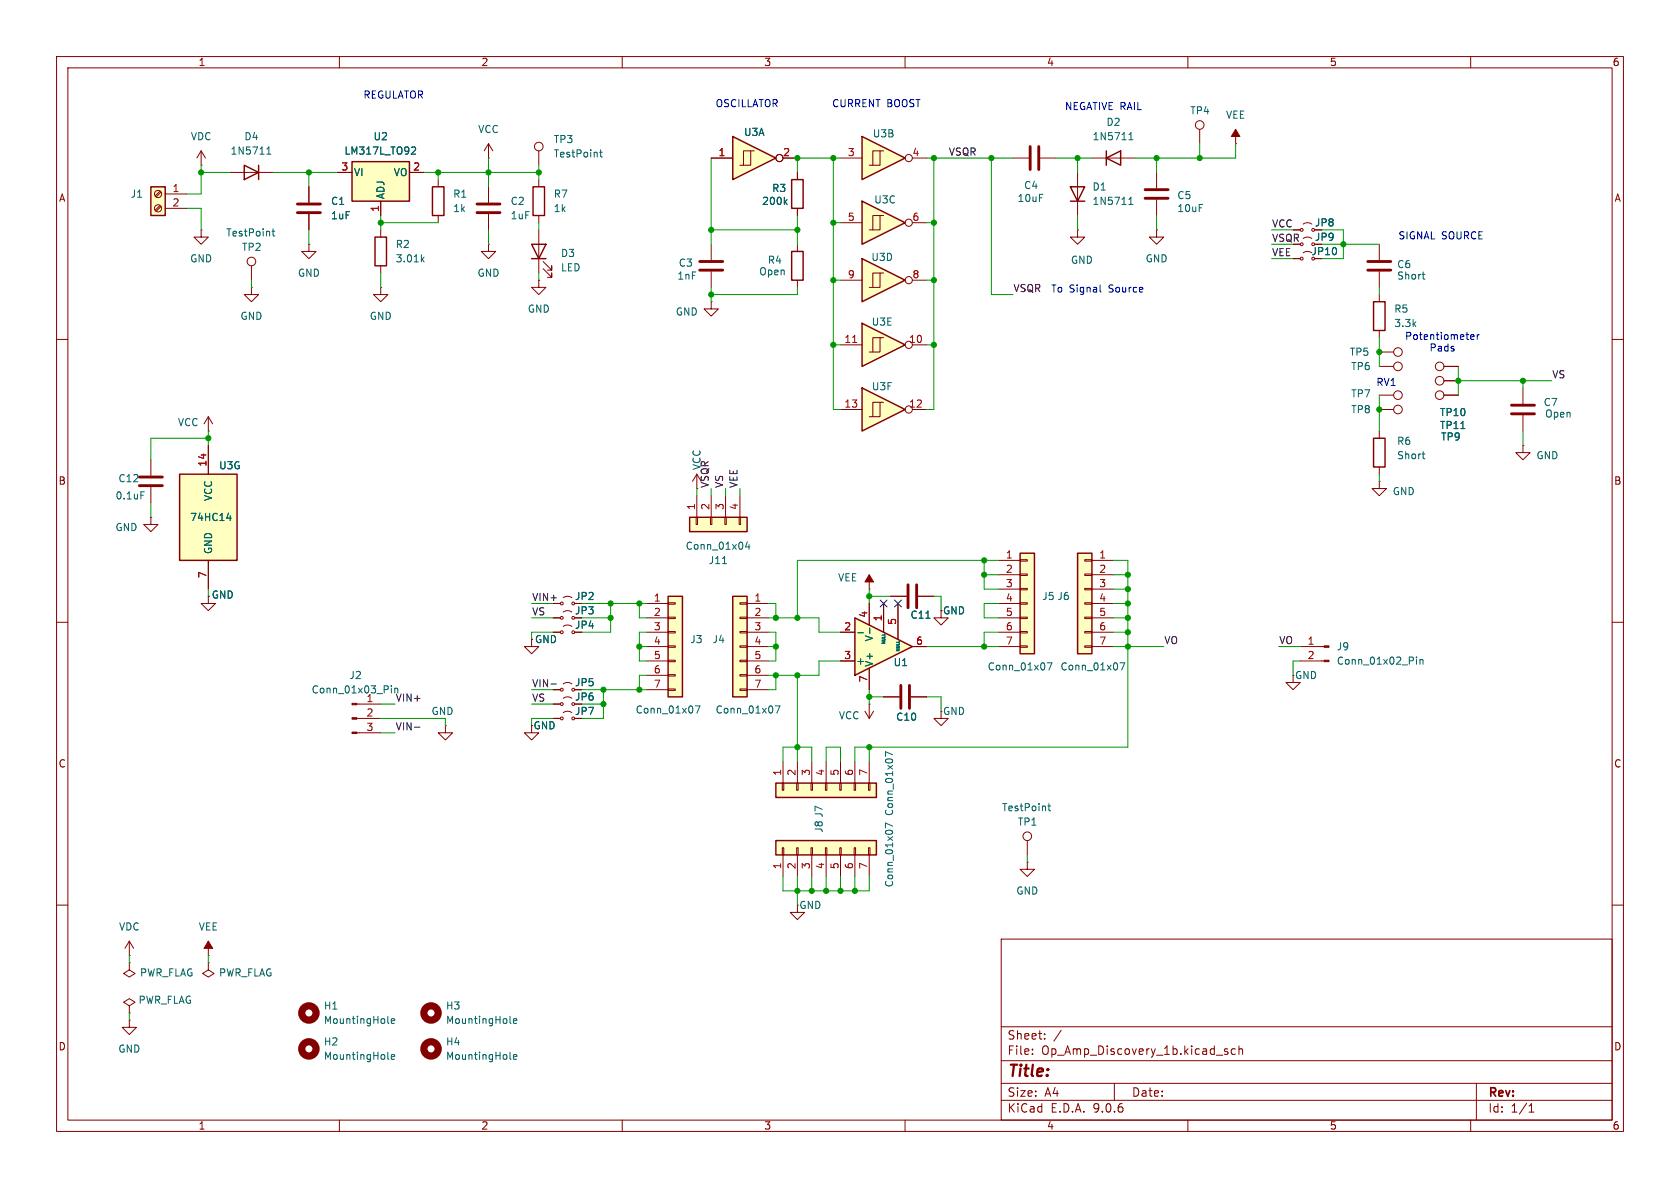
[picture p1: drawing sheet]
<svg xmlns="http://www.w3.org/2000/svg" width="297mm" height="210mm" viewBox="0 0 297 210" stroke-linecap="round" stroke-linejoin="round" font-family="sans-serif">
<g fill="none" stroke="#840000" stroke-width=".18">
<path d="M10 10h277v190h-277zM12 12h273v186h-273zM60 10v2M110 10v2M160 10v2M210 10v2M260 10v2M10 60h2M285 60h2M10 110h2M285 110h2M10 160h2"/>
<path d="M177 166h108v32h-108zM285 160h2M60 198v2M110 198v2M160 198v2M177 194.5h108M177 191.5h108M177 187.5h108M177 181.5h108M182.5 186.3v.1M182.5 185.5v.1M184.7 183.6v.1"/>
<path d="M184.7 182.8v.1M187.6 182.1l-1.3 2M197 191.5v3M210 198v2M216.5 185.8l.5 .2 .1 .1-.1 .2-.4 .1M216.5 185.5h.5M218.4 185.5l-.4-.1-.3 .3v.4l.1 .2h.6M219 185.5l.2-.1 .4 .1 .1 .9M219 184.9v1.5M260 198v2M261 191.5v6.5M270.3 196.6h.9"/>
<path d="M270.3 195.5l.4-.4v1.5"/>
</g>
<path d="M152.4 35.6l7.6 3.8-7.6 3.8z" fill="#ffffc2"/>
<path d="M152.4 35.6l7.6 3.8-7.6 3.8z" fill="none" stroke="#840000" stroke-width=".25"/>
<g fill="none" stroke="#840000" stroke-width=".18">
<path d="M148.6 39.4h3.8M155.6 38.1h-1.3v2.5M156.2 38.1h-.6v2.5h-1.9M161.3 39.4h2.5"/>
<circle cx="160.7" cy="39.4" r=".63"/>
</g>
<path d="M137.2 138.4h17.7v2.6h-17.7z" fill="#ffffc2"/>
<path d="M189.2 33h2.6l-1.3 2.6zM189.2 35.6h2.6M195.6 27.9l2.5-1.2v2.5zM195.6 26.7v2.5M137.2 138.4h17.7v2.6h-17.7z" fill="none" stroke="#840000" stroke-width=".25"/>
<g fill="none" stroke="#840000" stroke-width=".18">
<path d="M190.5 30.5v7.6M193 27.9h7.7M67.3 50.8v1.3h1.3l-1.3 1.2-1.3-1.2h1.3M67.3 50.8h.1M190.5 40.6v1.3h1.3l-1.3 1.3-1.3-1.3h1.3M190.5 40.6h.1M204.5 40.6v1.3h1.2l-1.2 1.3-1.3-1.3h1.3M204.5 40.6h.1M97.8 121.9h1.3M99.6 120.9l.8-.3 .7 .3M138.3 138.4h.3v1.3h-.3zM138.4 134.6v3.8"/>
<path d="M140.8 138.4h.3v1.3h-.3zM141 134.6v3.8M143.4 138.4h.2v1.3h-.2zM143.5 134.6v3.8M145.9 138.4h.3v1.3h-.3zM146 134.6v3.8M148.5 138.4h.2v1.3h-.2zM148.6 134.6v3.8M151 138.4h.3v1.3h-.3zM151.1 134.6v3.8M153.5 138.4h.3v1.3h-.3zM153.7 134.6v3.8"/>
<circle cx="99.3" cy="121.9" r=".25"/>
<circle cx="101.3" cy="121.9" r=".25"/>
</g>
<path d="M199.6 35.2l.3-.3v1.2M199.6 36.1h.7M199.6 24.7h.7M199.6 23.8l.3-.4v1.3M157.8 133.4l-1.3-.5v.8" fill="none" stroke="#006464" stroke-width=".18"/>
<path d="M151.1 109.2l10.2 5.1-10.2 5.1z" fill="#ffffc2"/>
<path d="M151.1 109.2l10.2 5.1-10.2 5.1z" fill="none" stroke="#840000" stroke-width=".25"/>
<g fill="none" stroke="#840000" stroke-width=".18">
<path d="M148.6 116.8h2.5M148.6 111.8h2.5M153.7 106.7v3.8M153.7 118.1v3.8M156.2 106.7v5.1M158.7 106.7v6.3M161.3 114.3h2.5M166.4 108v1.2h1.2l-1.2 1.3-1.3-1.3h1.3M152.9 125.7l.8 1.3M153.7 124.5h.1M153.7 124.5v2.5M154.4 125.7l-.7 1.3"/>
<path d="M156.2 123.2h2.8M161 123.2h2.8M166.4 125.7v1.3h1.2l-1.2 1.3-1.3-1.3h1.3"/>
</g>
<path d="M151.7 111.9h.9M153.8 111v1M155.9 113.5h.5l-.5 .3h.5M155.9 113.2h.4M155.9 112.9h.4M155.9 112.7h.5M156.4 112v.3h-.5M158.5 114.7h.5l-.5 .3h.5M158.5 114.5h.4M158.5 114.2h.4M158.5 114h.5M159 113.3v.2h-.5" fill="none" stroke="#006464" stroke-width=".18"/>
<path d="M159.3 121.2v4M160.8 121.2v4" fill="none" stroke="#840000" stroke-width=".51"/>
<path d="M152.4 57.2l7.6 3.8-7.6 3.8z" fill="#ffffc2"/>
<path d="M152.4 57.2l7.6 3.8-7.6 3.8z" fill="none" stroke="#840000" stroke-width=".25"/>
<g fill="none" stroke="#840000" stroke-width=".18">
<path d="M155.6 59.7h-1.3v2.5M156.2 59.7h-.6v2.5h-1.9M148.6 61h3.8M161.3 61h2.5"/>
<circle cx="160.7" cy="61" r=".63"/>
</g>
<path d="M150.7 60.5h.8" fill="none" stroke="#a90000" stroke-width=".18"/>
<path d="M152.4 45.7l7.6 3.8-7.6 3.8z" fill="#ffffc2"/>
<path d="M152.4 45.7l7.6 3.8-7.6 3.8z" fill="none" stroke="#840000" stroke-width=".25"/>
<g fill="none" stroke="#840000" stroke-width=".18">
<path d="M212.1 22.9v2.5M218.4 25.4h.1M218.4 22.9v2.5M148.6 49.5h3.8M155.6 48.3h-1.3v2.5M156.2 48.3h-.6v2.5h-1.9M161.3 49.5h2.5"/>
<circle cx="212.1" cy="22.1" r=".76"/>
<circle cx="160.7" cy="49.5" r=".63"/>
</g>
<path d="M218.4 22.9l.8 1.2h-1.5z" fill="#840000" stroke="#840000" stroke-width=".18"/>
<path d="M152.4 68.6l7.6 3.8-7.6 3.8z" fill="#ffffc2"/>
<path d="M152.4 68.6l7.6 3.8-7.6 3.8z" fill="none" stroke="#840000" stroke-width=".25"/>
<g fill="none" stroke="#840000" stroke-width=".18">
<path d="M179.1 27.9h2.8M183.9 27.9h2.8M230.4 39.6l.8-.2 .7 .2M228.6 40.6h1.3M228.6 45.7h1.3M230.4 42.2l.8-.3 .7 .3M230.4 44.7l.8-.3 .7 .3M148.6 72.4h3.8M155.6 71.1h-1.3v2.6M156.2 71.1h-.6v2.6h-1.9M161.3 72.4h2.5M255.3 67.3h2.5"/>
<path d="M255.3 69.9h2.5M255.3 64.8h2.5M97.8 124.5h1.3M99.6 123.4l.8-.2 .7 .2"/>
<circle cx="230.1" cy="45.7" r=".25"/>
<circle cx="230.1" cy="40.6" r=".25"/>
<circle cx="230.1" cy="43.2" r=".25"/>
<circle cx="232.2" cy="45.7" r=".25"/>
<circle cx="232.2" cy="40.6" r=".25"/>
<circle cx="232.2" cy="43.2" r=".25"/>
<circle cx="160.7" cy="72.4" r=".63"/>
<circle cx="254.5" cy="64.8" r=".76"/>
<circle cx="254.5" cy="67.3" r=".76"/>
<circle cx="254.5" cy="69.8" r=".76"/>
<circle cx="99.3" cy="124.5" r=".25"/>
<circle cx="101.3" cy="124.5" r=".25"/>
</g>
<path d="M258.3 75.8h.7" fill="none" stroke="#006464" stroke-width=".18"/>
<path d="M182.1 25.9v4.1M183.6 25.9v4.1" fill="none" stroke="#840000" stroke-width=".51"/>
<path d="M190.5 97.8h2.5v17.8h-2.5z" fill="#ffffc2"/>
<path d="M242.8 53.3h2.1v5.1h-2.1zM190.5 97.8h2.5v17.8h-2.5z" fill="none" stroke="#840000" stroke-width=".25"/>
<g fill="none" stroke="#840000" stroke-width=".18">
<path d="M243.8 43.2v2.8M243.8 48v2.8M243.8 52.1v1.2M243.8 58.4v1.3M243.8 62.2h2.6M243.8 64.8h2.6M191.8 98.9h1.2v.3h-1.2zM193 99.1h3.8M191.8 101.5h1.2v.2h-1.2zM191.8 104h1.2v.3h-1.2zM191.8 106.6h1.2v.2h-1.2zM191.8 109.1h1.2v.2h-1.2z"/>
<path d="M191.8 111.6h1.2v.3h-1.2zM191.8 114.2h1.2v.2h-1.2zM193 101.6h3.8M193 104.1h3.8M193 106.7h3.8M193 109.2h3.8M193 111.8h3.8M193 114.3h3.8M181.6 148.6v2.5"/>
<circle cx="247.1" cy="64.8" r=".76"/>
<circle cx="247.1" cy="62.2" r=".76"/>
<circle cx="181.6" cy="147.8" r=".76"/>
</g>
<path d="M251.4 48.5h.5M251.7 49.3h.2M198 117.2h.8l-.5 1.2M185.3 142.5h.4M185.4 142.1v1l.3 .2" fill="none" stroke="#006464" stroke-width=".18"/>
<path d="M241.8 46.2h4.1M241.8 47.8h4.1" fill="none" stroke="#840000" stroke-width=".51"/>
<path d="M180.3 97.8h2.6v17.8h-2.6z" fill="#ffffc2"/>
<path d="M180.3 97.8h2.6v17.8h-2.6z" fill="none" stroke="#840000" stroke-width=".25"/>
<g fill="none" stroke="#840000" stroke-width=".18">
<path d="M176.5 99.1h3.8M180.3 98.9h1.3v.3h-1.3zM176.5 101.6h3.8M176.5 104.1h3.8M176.5 106.7h3.8M176.5 109.2h3.8M176.5 111.8h3.8M176.5 114.3h3.8M180.3 101.5h1.3v.2h-1.3zM180.3 104h1.3v.3h-1.3zM180.3 106.6h1.3v.2h-1.3zM180.3 109.1h1.3v.2h-1.3z"/>
<path d="M180.3 111.6h1.3v.3h-1.3zM180.3 114.2h1.3v.2h-1.3zM228.6 119.4v1.3h1.3l-1.3 1.2-1.3-1.2h1.3"/>
</g>
<path d="M185.1 117.2h.9l-.6 1.2" fill="none" stroke="#006464" stroke-width=".18"/>
<path d="M26.7 33h2.5v5.1h-2.5z" fill="#ffffc2"/>
<path d="M26.7 33h2.5v5.1h-2.5zM43.2 29.2l2.5 1.3-2.5 1.3zM45.7 29.2v2.6" fill="none" stroke="#840000" stroke-width=".25"/>
<g fill="none" stroke="#840000" stroke-width=".18">
<path d="M28.3 33.8l-.9 .8M28.3 36.3l-.9 .9M28.5 34l-.9 .8M28.5 36.5l-.9 .8M29.2 34.3h3.8M29.2 36.8h3.8M35.6 29.2h.1M35.6 26.7l-.8 1.2M35.6 26.7l.7 1.2M35.6 26.7v2.5M40.6 30.5h7.7M204.5 30.5v2.8"/>
<path d="M204.5 35.3v2.8M35.6 40.6v1.3h1.2l-1.2 1.3-1.3-1.3h1.3M35.6 40.6h.1M44.4 50.8v1.3h1.3l-1.3 1.2-1.2-1.2h1.2M44.4 50.8h.1M44.4 47v2.5M54.6 43.2v1.3h1.3l-1.3 1.2-1.3-1.2h1.3M54.6 43.2h.1M36.8 76.2h.1M36.8 73.7l-.7 1.2M36.8 73.7l.8 1.2M36.8 73.7v2.5"/>
<path d="M243.8 72.4h2.6M243.8 69.9h2.6M229.9 114.3h4.2M229.9 116.8h4.2"/>
<circle cx="27.9" cy="36.8" r=".63"/>
<circle cx="27.9" cy="34.3" r=".63"/>
<circle cx="44.4" cy="46.2" r=".76"/>
<circle cx="247.1" cy="72.4" r=".76"/>
<circle cx="247.1" cy="69.8" r=".76"/>
</g>
<path d="M47.2 27.2h.7M47.2 26.3l.3-.3v1.2M48.1 40.9h.5M48.3 40.5v1l.3 .2M250.4 116.1v.2M250.4 116.6v.8M251 116.6v.8M251 116.7l.2-.1h.3l.1 .8" fill="none" stroke="#006464" stroke-width=".18"/>
<g fill="#840000" stroke="#840000" stroke-width=".18">
<path d="M234.1 114.2h.8v.2h-.8z"/>
<path d="M234.1 116.7h.8v.3h-.8z"/>
</g>
<path d="M202.4 33.5h4.1M202.4 35.1h4.1" fill="none" stroke="#840000" stroke-width=".51"/>
<path d="M152.4 24.1l7.6 3.8-7.6 3.9z" fill="#ffffc2"/>
<path d="M152.4 24.1l7.6 3.8-7.6 3.9z" fill="none" stroke="#840000" stroke-width=".25"/>
<g fill="none" stroke="#840000" stroke-width=".18">
<path d="M148.6 27.9h3.8M155.6 26.7h-1.3v2.5M156.2 26.7h-.6v2.5h-1.9M161.3 27.9h2.5"/>
<circle cx="160.7" cy="27.9" r=".63"/>
</g>
<path d="M121.9 91.4h10.2v2.6h-10.2z" fill="#ffffc2"/>
<path d="M121.9 91.4h10.2v2.6h-10.2z" fill="none" stroke="#840000" stroke-width=".25"/>
<g fill="none" stroke="#840000" stroke-width=".18">
<path d="M125.7 53.3v1.3h1.3l-1.3 1.3-1.2-1.3h1.2M125.7 53.3h.1M123.1 91.4h.2v1.3h-.2zM123.2 86.4h.1M123.2 83.8v2.6M123.2 87.6v3.8M123.2 83.8l-.8 1.3M123.2 83.8l.8 1.3M125.6 91.4h.3v1.3h-.3zM125.7 87.6v3.8M128.1 91.4h.3v1.3h-.3zM128.3 87.6v3.8"/>
<path d="M130.7 91.4h.2v1.3h-.2zM130.8 87.6v3.8"/>
</g>
<path d="M127.7 99.6h.8M132.1 95.8l-.3 .9h.8M132.4 96.3v.8" fill="none" stroke="#006464" stroke-width=".18"/>
<path d="M31.7 83.8h10.2v15.3h-10.2z" fill="#ffffc2"/>
<path d="M140 31.8h2v5h-2zM242.8 77.5h2.1v5.1h-2.1zM31.7 83.8h10.2v15.3h-10.2z" fill="none" stroke="#840000" stroke-width=".25"/>
<g fill="none" stroke="#840000" stroke-width=".18">
<path d="M141 30.5v1.3M141 36.8v1.3M36.8 78.7v5.1M243.8 76.2v1.3M269.2 78.7v1.3h1.3l-1.3 1.3-1.2-1.3h1.2M269.2 78.7h.1M269.2 68.6v2.8M269.2 73.4v2.8M26.7 91.4v1.3h1.2l-1.2 1.3-1.3-1.3h1.3M26.7 91.4h.1M36.8 99.1v5M243.8 85.1v1.3h1.3l-1.3 1.2-1.2-1.2h1.2"/>
<path d="M243.8 85.1h.1M243.8 82.6v1.2M153.7 104.1h.1M153.7 101.6v2.5M157.5 105.4h2.8M162.3 105.4h2.8"/>
</g>
<path d="M138.8 35.7l.3 .4M139.1 35.3l-.4 .5M40.1 91.6h.8M40.7 91.2v.8M251.4 80.3h.5M251.7 81l.2 .1M163.7 109.3h.7" fill="none" stroke="#006464" stroke-width=".18"/>
<path d="M267.2 71.6h4.1M267.2 73.2h4.1M160.5 103.4v4M162.1 103.4v4" fill="none" stroke="#840000" stroke-width=".51"/>
<path d="M153.7 101.6l.7 1.3h-1.5z" fill="#840000" stroke="#840000" stroke-width=".18"/>
<path d="M137.2 148.6h17.7v2.5h-17.7z" fill="#ffffc2"/>
<path d="M76.5 33h2v5.1h-2zM94.2 33h2.1v5.1h-2.1zM94 43.2h2.5l-1.3 2.5zM94 45.7h2.5M140 44.5h2v5h-2zM137.2 148.6h17.7v2.5h-17.7z" fill="none" stroke="#840000" stroke-width=".25"/>
<g fill="none" stroke="#840000" stroke-width=".18">
<path d="M77.5 31.8v1.2M77.5 38.1v1.3M86.4 27.9h.1M86.4 25.4l-.8 1.3M86.4 25.4l.7 1.3M86.4 25.4v2.5M95.2 26.7v2.5M95.2 31.8v1.2M95.2 38.1v1.3M95.2 49.5v1.3h1.3l-1.3 1.3-1.2-1.3h1.2M95.2 49.5h.1M95.2 40.6v7.7"/>
<path d="M96 47.5l1.5 1.5v-.7v.7h-.7M96 46.2l1.5 1.6v-.8v.8h-.7M125.7 43.2v2.8M125.7 48v2.8M141 43.2v1.3M141 49.5v1.3M97.8 109.2h1.3M97.8 111.8h1.3M97.8 106.7h1.3M99.6 108.2l.8-.3 .7 .3M99.6 110.7l.8-.2 .7 .2M99.6 105.7l.8-.3 .7 .3"/>
<path d="M63.1 124.5h4.2M63.1 127h4.2M63.1 129.5h4.2M138.3 149.9h.3v1.2h-.3zM138.4 151.1v3.8M140.8 149.9h.3v1.2h-.3zM141 151.1v3.8M143.4 149.9h.2v1.2h-.2zM143.5 151.1v3.8M145.9 149.9h.3v1.2h-.3zM146 151.1v3.8M148.5 149.9h.2v1.2h-.2z"/>
<path d="M148.6 151.1v3.8M151 149.9h.3v1.2h-.3zM151.1 151.1v3.8M153.5 149.9h.3v1.2h-.3zM153.7 151.1v3.8M181.6 152.4v1.3h1.3l-1.3 1.2-1.3-1.2h1.3M181.6 152.4h.1"/>
<circle cx="95.2" cy="25.9" r=".76"/>
<circle cx="99.3" cy="109.2" r=".25"/>
<circle cx="99.3" cy="111.8" r=".25"/>
<circle cx="99.3" cy="106.7" r=".25"/>
<circle cx="101.3" cy="111.8" r=".25"/>
<circle cx="101.3" cy="106.7" r=".25"/>
<circle cx="101.3" cy="109.2" r=".25"/>
</g>
<path d="M106 26.9h.5M106.2 26.5v1.1l.3 .2M69.2 121.2v.2M69.2 121.7v.8M69.8 121.7v.8M69.8 121.8l.2-.1h.3v.8M157.8 146l-1.3-.5v.8" fill="none" stroke="#006464" stroke-width=".18"/>
<g fill="#840000" stroke="#840000" stroke-width=".18">
<path d="M62.2 124.3h.9v.3h-.9z"/>
<path d="M62.2 126.9h.9v.2h-.9z"/>
<path d="M62.2 129.4h.9v.3h-.9z"/>
</g>
<path d="M123.7 46.2h4.1M123.7 47.8h4.1" fill="none" stroke="#840000" stroke-width=".51"/>
<path d="M129.5 24.1l7.7 3.8-7.7 3.9z" fill="#ffffc2"/>
<path d="M129.5 24.1l7.7 3.8-7.7 3.9z" fill="none" stroke="#840000" stroke-width=".25"/>
<g fill="none" stroke="#840000" stroke-width=".18">
<path d="M86.4 33v2.8M86.4 37.8v2.8M125.7 27.9h3.8M132.7 26.7h-1.3v2.5M133.3 26.7h-.6v2.5h-1.9M138.4 27.9h2.6M86.4 43.2v1.3h1.2l-1.2 1.2-1.3-1.2h1.3M86.4 43.2h.1"/>
<circle cx="137.8" cy="27.9" r=".63"/>
</g>
<path d="M84.3 36.1h4.1M84.3 37.6h4.1" fill="none" stroke="#840000" stroke-width=".51"/>
<path d="M129.5 105.4h2.6v17.8h-2.6z" fill="#ffffc2"/>
<path d="M129.5 105.4h2.6v17.8h-2.6z" fill="none" stroke="#840000" stroke-width=".25"/>
<g fill="none" stroke="#840000" stroke-width=".18">
<path d="M130.8 106.6h1.3v.2h-1.3zM130.8 109.1h1.3v.2h-1.3zM130.8 111.6h1.3v.3h-1.3zM130.8 114.2h1.3v.2h-1.3zM130.8 116.7h1.3v.3h-1.3zM130.8 119.3h1.3v.2h-1.3zM132.1 106.7h3.8M132.1 109.2h3.8M132.1 111.8h3.8M132.1 114.3h3.8M132.1 116.8h3.8M132.1 119.4h3.8"/>
<path d="M130.8 121.8h1.3v.2h-1.3zM132.1 121.9h3.8"/>
</g>
<path d="M137 124.8h.9l-.6 1.3" fill="none" stroke="#006464" stroke-width=".18"/>
<path d="M118.1 105.4h2.5v17.8h-2.5z" fill="#ffffc2"/>
<path d="M118.1 105.4h2.5v17.8h-2.5z" fill="none" stroke="#840000" stroke-width=".25"/>
<g fill="none" stroke="#840000" stroke-width=".18">
<path d="M26.7 81.3v2.8M26.7 86.1v2.8M36.8 105.4v1.3h1.3l-1.3 1.3-1.2-1.3h1.2M94 113v1.3h1.2l-1.2 1.3-1.3-1.3h1.3M114.3 106.7h3.8M114.3 109.2h3.8M114.3 111.8h3.8M114.3 114.3h3.8M114.3 116.8h3.8M114.3 119.4h3.8M118.1 106.6h1.3v.2h-1.3zM118.1 109.1h1.3v.2h-1.3z"/>
<path d="M118.1 111.6h1.3v.3h-1.3zM118.1 114.2h1.3v.2h-1.3zM118.1 116.7h1.3v.3h-1.3zM118.1 119.3h1.3v.2h-1.3zM78.7 128.3v1.2h1.3l-1.3 1.3-1.2-1.3h1.2M78.7 128.3h.1M94 128.3v1.2h1.2l-1.2 1.3-1.3-1.3h1.3M97.8 127h1.3M99.6 126l.8-.3 .7 .3M114.3 121.9h3.8M118.1 121.8h1.3v.2h-1.3zM22.9 170.2v1.3l1 .6-1 .6-1.1-.6 1.1-.6"/>
<path d="M22.9 170.2h.1M22.9 177.8l1-.6-1-.7-1.1 .7 1.1 .6v1.3M22.9 179.1h.1M22.9 168.9h.1M22.9 166.4l-.8 1.2M22.9 166.4l.7 1.2M22.9 166.4v2.5M36.8 168.9h.1M36.8 170.2v1.3l1 .6-1 .6-1-.6 1-.6M36.8 170.2h.1M36.8 166.4v2.5M141 160v1.3h1.2l-1.2 1.3-1.3-1.3h1.3"/>
<path d="M22.9 180.3v1.3h1.2l-1.2 1.3-1.3-1.3h1.3M22.9 180.3h.1"/>
<circle cx="99.3" cy="127" r=".25"/>
<circle cx="101.3" cy="127" r=".25"/>
</g>
<path d="M24.9 86.9h.6M122.9 124.8h.8l-.5 1.3M68.6 180.7l.2 .2M68.6 187.1l.2 .2M69.2 180.5l.6-.1-.1-.3h-.3l-.2 .2v.6h.5M69.2 186.8l.6-.1-.1-.2-.3-.1-.2 .2v.6h.5M90.2 180.7l.1 .2M90.2 187.1l.1 .2M90.8 180.5l.6-.1-.1-.3h-.4l-.1 .2v.6h.5M90.8 186.8l.6-.1-.1-.2-.4-.1-.1 .2v.6h.5" fill="none" stroke="#006464" stroke-width=".18"/>
<path d="M36.8 166.4l.8 1.2h-1.5z" fill="#840000" stroke="#840000" stroke-width=".18"/>
<g fill="none" stroke="#840000" stroke-width="1.3">
<circle cx="54.6" cy="179.1" r="1.27"/>
<circle cx="76.2" cy="179.1" r="1.27"/>
<circle cx="54.6" cy="185.4" r="1.27"/>
<circle cx="76.2" cy="185.4" r="1.27"/>
</g>
<path d="M24.6 84.3h4.1M24.6 85.9h4.1" fill="none" stroke="#840000" stroke-width=".51"/>
<path d="M62.2 28.6h10.2v7h-10.2z" fill="#ffffc2"/>
<path d="M62.2 28.6h10.2v7h-10.2zM66.3 41.9h2v5.1h-2z" fill="none" stroke="#840000" stroke-width=".25"/>
<g fill="none" stroke="#840000" stroke-width=".18">
<path d="M54.6 33v2.8M54.6 37.8v2.8M59.7 30.5h2.5M67.3 35.6v2.5M72.4 30.5h2.5M125.7 27.9h3.8M138.4 27.9h2.6M141 30.5v1.3M141 36.8v1.3M67.3 40.6v1.3M67.3 47v1.3M228.6 40.6h1.3"/>
<path d="M228.6 45.7h1.3M36.8 78.7v5.1M255.3 67.3h2.5M255.3 69.9h2.5M255.3 64.8h2.5M36.8 99.1v5M97.8 111.8h1.3M97.8 109.2h1.3M97.8 106.7h1.3M148.6 116.8h2.5M148.6 111.8h2.5M153.7 106.7v3.8"/>
<path d="M153.7 118.1v3.8M156.2 106.7v5.1M157.5 105.4h2.8M158.7 106.7v6.3M161.3 114.3h2.5M162.3 105.4h2.8M97.8 124.5h1.3M97.8 121.9h1.3M97.8 127h1.3M156.2 123.2h2.8M161 123.2h2.8"/>
<circle cx="137.8" cy="27.9" r=".63"/>
</g>
<g fill="none" stroke="#006464" stroke-width=".18">
<path d="M72.9 26h.5l.1 .3-.8 .9h.8M138.8 35.7l.3 .4M139.1 35.3l-.4 .5M74.6 45.8l.4 .5M75 45.5l-.5 .4M258.3 75.8h.7M40.1 91.6h.8M40.7 91.2v.8M151.7 111.9h.9M153.8 111v1M155.9 113.5h.5l-.5 .3h.5M155.9 113.2h.4"/>
<path d="M155.9 112.9h.4M155.9 112.7h.5M156.4 112v.3h-.5M158.5 114.7h.5l-.5 .3h.5M158.5 114.5h.4M158.5 114.2h.4M158.5 114h.5M159 113.3v.2h-.5M163.7 109.3h.7"/>
</g>
<path d="M52.6 36.1h4M52.6 37.6h4" fill="none" stroke="#840000" stroke-width=".51"/>
<path d="M73.3 128.5h.9M97.4 120.9h1" fill="none" stroke="#0f0f0f" stroke-width=".18"/>
<g fill="none" stroke="#009600" stroke-width=".18">
<path d="M33 36.8h2.6v3.8M35.6 30.5h5M35.6 29.2v5.1h-2.6M48.3 30.5h11.4M54.6 30.5v2.5M67.3 39.4h10.2M67.3 38.1v2.5M74.9 30.5h20.3M77.5 30.5v1.3M86.4 27.9v5.1M95.2 29.2v2.6M95.2 39.4v1.2"/>
<path d="M125.7 27.9v15.3M141 38.1v5.1M147.3 27.9v44.5h1.3M147.3 39.4h1.3M148.6 27.9h-7.6v2.6M163.8 27.9h15.3M163.8 39.4h1.3M165.1 27.9v44.5h-1.3M175.3 27.9v24.2h3.8M186.7 27.9h6.3M190.5 27.9v2.6M190.5 38.1v2.5"/>
<path d="M204.5 27.9v2.6M204.5 38.1v2.5M212.1 25.4v2.5M218.4 25.4v2.5h-17.7M44.4 49.5v1.3M54.6 40.6v2.6M67.3 48.3v2.5M86.4 40.6v2.6M95.2 48.3v1.2M125.7 50.8v2.5M125.7 40.6h15.3M141 50.8v1.3h-15.3"/>
<path d="M147.3 49.5h1.3M163.8 49.5h1.3M224.8 40.6h3.8M224.8 45.7h3.8M224.8 43.2h3.8M233.7 40.6h3.8v5.1h-3.8M233.7 43.2h10.1M243.8 50.8v1.3M243.8 59.7v5.1M36.8 76.2v2.5M36.8 77.5h-10.1v3.8M147.3 61h1.3"/>
<path d="M163.8 61h1.3M243.8 69.9v6.3M257.8 67.3h16.5M257.8 64.8v5.1M269.2 67.3v1.3M269.2 76.2v2.5M26.7 88.9v2.5M123.2 86.4v1.2M125.7 86.4v1.2M128.3 86.4v1.2M130.8 86.4v1.2M174 99.1v5h2.5"/>
<path d="M176.5 99.1h-35.5v10.1M196.8 99.1h2.6v33h-48.3v2.5M243.8 83.8v1.3M94 109.2h3.8M94 106.7h3.8M97.8 111.8h-3.8v1.2M102.9 109.2h5M102.9 106.7h11.4M107.9 106.7v5.1h-5M113 114.3h1.3M113 106.7v2.5h1.3M114.3 119.4h-1.3v2.5"/>
<path d="M114.3 111.8h-1.3v5h1.3M135.9 106.7h1.3v2.5M135.9 111.8h1.3v5h-1.3M135.9 114.3h1.3M135.9 109.2h8.9v2.6h3.8M137.2 119.4v2.5h-1.3M141 119.4v15.2M148.6 116.8h-3.8v2.6h-8.9M153.7 105.4h3.8M153.7 104.1v2.6M163.8 114.3h12.7M165.1 105.4h1.3v2.6"/>
<path d="M174 101.6h2.5M176.5 106.7h-2.5v2.5h2.5M176.5 111.8h-2.5v2.5M196.8 114.3h8.9M196.8 109.2h2.6M196.8 111.8h2.6M196.8 106.7h2.6M196.8 104.1h2.6M196.8 101.6h2.6M226.1 114.3h3.8M229.9 116.8h-1.3v2.6M67.3 127h11.4v1.3"/>
<path d="M67.3 124.5h2.5M67.3 129.5h2.5M94 121.9h3.8M94 124.5h3.8M97.8 127h-3.8v1.3M102.9 121.9h11.4M102.9 124.5h3.8M106.7 121.9v5.1h-3.8M138.4 134.6v-2.5h5.1v2.5M146 134.6v-2.5h2.6v2.5M153.7 123.2h2.5M153.7 121.9v2.6"/>
<path d="M153.7 132.1v2.5M163.8 123.2h2.6v2.5M138.4 154.9v2.6h15.3v-2.6M141 154.9v5.1M143.5 154.9v2.6M146 154.9v2.6M148.6 154.9v2.6M151.1 154.9v2.6M181.6 151.1v1.3M22.9 168.9v1.3M22.9 179.1v1.2M36.8 168.9v1.3"/>
</g>
<path d="M155.6 106.1l1.2 1.2M156.8 106.1l-1.2 1.2M158.1 106.1l1.3 1.2M159.4 106.1l-1.3 1.2" fill="none" stroke="#000084" stroke-width=".18"/>
<path d="M194.5 50.4v1.1l.2 .1M260 59.6l.6-.1-.1-.3h-.3l-.2 .1 .1 .7h.4M261.2 59.2v.8M261.5 59.2l-.3 .2" fill="none" stroke="#0000c2" stroke-width=".18"/>
<g fill="#009600" stroke="#009600" stroke-width=".18">
<circle cx="190.5" cy="27.9" r=".46"/>
<circle cx="257.8" cy="67.3" r=".46"/>
<circle cx="243.8" cy="62.2" r=".46"/>
<circle cx="212.1" cy="27.9" r=".46"/>
<circle cx="237.5" cy="43.2" r=".46"/>
<circle cx="204.5" cy="27.9" r=".46"/>
<circle cx="147.3" cy="27.9" r=".46"/>
<circle cx="165.1" cy="27.9" r=".46"/>
<circle cx="147.3" cy="39.4" r=".46"/>
<circle cx="141" cy="27.9" r=".46"/>
<circle cx="147.3" cy="61" r=".46"/>
<circle cx="147.3" cy="49.5" r=".46"/>
<circle cx="165.1" cy="39.4" r=".46"/>
<circle cx="165.1" cy="49.5" r=".46"/>
<circle cx="165.1" cy="61" r=".46"/>
<circle cx="175.3" cy="27.9" r=".46"/>
<circle cx="137.2" cy="109.2" r=".46"/>
<circle cx="199.4" cy="111.8" r=".46"/>
<circle cx="199.4" cy="109.2" r=".46"/>
<circle cx="199.4" cy="106.7" r=".46"/>
<circle cx="199.4" cy="104.1" r=".46"/>
<circle cx="243.8" cy="72.4" r=".46"/>
<circle cx="269.2" cy="67.3" r=".46"/>
<circle cx="199.4" cy="114.3" r=".46"/>
<circle cx="174" cy="114.3" r=".46"/>
<circle cx="174" cy="101.6" r=".46"/>
<circle cx="174" cy="99.1" r=".46"/>
<circle cx="199.4" cy="101.6" r=".46"/>
<circle cx="141" cy="40.6" r=".46"/>
<circle cx="107.9" cy="109.2" r=".46"/>
<circle cx="113" cy="114.3" r=".46"/>
<circle cx="153.7" cy="105.4" r=".46"/>
<circle cx="141" cy="109.2" r=".46"/>
<circle cx="107.9" cy="106.7" r=".46"/>
<circle cx="113" cy="106.7" r=".46"/>
<circle cx="106.7" cy="124.5" r=".46"/>
<circle cx="106.7" cy="121.9" r=".46"/>
<circle cx="141" cy="132.1" r=".46"/>
<circle cx="141" cy="119.4" r=".46"/>
<circle cx="137.2" cy="119.4" r=".46"/>
<circle cx="148.6" cy="157.5" r=".46"/>
<circle cx="153.7" cy="123.2" r=".46"/>
<circle cx="153.7" cy="132.1" r=".46"/>
<circle cx="151.1" cy="157.5" r=".46"/>
<circle cx="86.4" cy="30.5" r=".46"/>
<circle cx="77.5" cy="30.5" r=".46"/>
<circle cx="125.7" cy="40.6" r=".46"/>
<circle cx="125.7" cy="52.1" r=".46"/>
<circle cx="95.2" cy="30.5" r=".46"/>
<circle cx="137.2" cy="114.3" r=".46"/>
<circle cx="143.5" cy="157.5" r=".46"/>
<circle cx="146" cy="157.5" r=".46"/>
<circle cx="113" cy="121.9" r=".46"/>
<circle cx="141" cy="157.5" r=".46"/>
<circle cx="54.6" cy="30.5" r=".46"/>
<circle cx="67.3" cy="39.4" r=".46"/>
<circle cx="35.6" cy="30.5" r=".46"/>
<circle cx="36.8" cy="77.5" r=".46"/>
</g>
<text font-size="2.8" fill="#840000" x="178" y="190.9">Title:</text>
<g font-size="2.1" fill="#840000">
<text x="178" y="184">Sheet:</text>
<text x="178" y="186.7">File:</text>
<text x="184.1" y="186.7">Op_Amp_Discovery_1b.kicad_sch</text>
<text x="178" y="196.9">KiCad</text>
<text x="178" y="194.1">Size:</text>
<text x="184.7" y="194.1">A4</text>
<text x="185.7" y="196.9">E.D.A.</text>
<text x="193.3" y="196.9">9.0.6</text>
<text x="200" y="194.1">Date:</text>
<text x="263" y="194.3">Rev:</text>
<text x="263" y="196.9">Id:</text>
<text x="267.1" y="196.9">1/1</text>
</g>
<g font-size="1.8" fill="#840000">
<text x="35" y="11.9">1</text>
<text x="85" y="11.9">2</text>
<text x="135" y="11.9">3</text>
<text x="185" y="11.9">4</text>
<text x="235" y="11.9">5</text>
<text x="285" y="11.9">6</text>
<text x="10.3" y="35.9">A</text>
<text x="285.3" y="35.9">A</text>
<text x="232.4" y="40.2">JP8</text>
<text x="224.8" y="42.8">VSQR</text>
<text x="231.8" y="45.3">JP10</text>
<text x="232.4" y="42.8">JP9</text>
<text x="10.3" y="85.9">B</text>
<text x="285.3" y="85.9">B</text>
<text x="37.3" y="106">GND</text>
<text x="101.6" y="106.3">JP2</text>
<text x="94.5" y="113.9">GND</text>
<text x="101.6" y="108.8">JP3</text>
<text x="101.6" y="111.4">JP4</text>
<text x="166.6" y="108.8">GND</text>
<text x="101.6" y="121.5">JP5</text>
<text x="101.6" y="124.1">JP6</text>
<text x="94.2" y="129.1">GND</text>
<text x="101.6" y="126.6">JP7</text>
<text x="10.3" y="135.9">C</text>
<text x="285.3" y="135.9">C</text>
<text x="10.3" y="185.9">D</text>
<text x="285.3" y="185.9">D</text>
<text x="35" y="199.9">1</text>
<text x="85" y="199.9">2</text>
<text x="135" y="199.9">3</text>
<text x="185" y="199.9">4</text>
<text x="235" y="199.9">5</text>
<text x="285" y="199.9">6</text>
</g>
<g font-size="1.8" fill="#0000c2">
<text x="64.1" y="17.6">REGULATOR</text>
<text x="126.4" y="19.2">OSCILLATOR</text>
<text x="147" y="19.2">CURRENT BOOST</text>
<text x="188.2" y="19.7">NEGATIVE RAIL</text>
<text x="247.1" y="42.5">SIGNAL SOURCE</text>
<text x="185.7" y="51.9">To Signal</text>
<text x="196.1" y="51.9">Source</text>
<text x="248.3" y="60.3">Potentiometer</text>
<text x="252.6" y="62.3">Pads</text>
<text x="243.2" y="68.4">RV1</text>
</g>
<g font-size="1.8" fill="#006464">
<text x="84.4" y="23.7">VCC</text>
<text x="195.5" y="22.5">D2</text>
<text x="210.3" y="20.4">TP4</text>
<text x="216.6" y="21.2">VEE</text>
<text x="33.6" y="25">VDC</text>
<text x="40.7" y="27.5">1N5711</text>
<text x="43.1" y="25">D4</text>
<text x="60.8" y="27.5">LM317L_TO92</text>
<text x="65.9" y="25">U2</text>
<text x="97.8" y="25.5">TP3</text>
<text x="97.8" y="28">TestPoint</text>
<text x="131.4" y="24.2">U3A</text>
<text x="154.2" y="24.5">U3B</text>
<text x="193.1" y="25">1N5711</text>
<text x="23" y="35.2">J1</text>
<text x="62.5" y="31.3">VI</text>
<text x="68.2" y="35.3" transform="rotate(-90 68.2 35.3)">ADJ</text>
<text x="69.5" y="31.3">VO</text>
<text x="80" y="35.2">R1</text>
<text x="97.8" y="35.2">R7</text>
<text x="136.4" y="34.1">R3</text>
<text x="179.8" y="35.9">10uF</text>
<text x="180.9" y="33.6">C4</text>
<text x="193" y="33.9">D1</text>
<text x="208" y="35.4">C5</text>
<text x="58.4" y="36.4">C1</text>
<text x="58.4" y="39">1uF</text>
<text x="80" y="37.7">1k</text>
<text x="90.2" y="36.4">C2</text>
<text x="90.2" y="39">1uF</text>
<text x="97.8" y="37.7">1k</text>
<text x="134.6" y="36.4">200k</text>
<text x="154.5" y="36.2">U3C</text>
<text x="193" y="36.4">1N5711</text>
<text x="208" y="37.7">10uF</text>
<text x="33.5" y="46.6">GND</text>
<text x="39.9" y="42">TestPoint</text>
<text x="42.7" y="44.6">TP2</text>
<text x="69.9" y="44">R2</text>
<text x="69.9" y="46.6">3.01k</text>
<text x="99.1" y="45.6">D3</text>
<text x="119.9" y="47.3">C3</text>
<text x="135.6" y="46.8">R4</text>
<text x="153.9" y="46.3">U3D</text>
<text x="189.2" y="46.8">GND</text>
<text x="202.4" y="46.6">GND</text>
<text x="246.9" y="47.6">C6</text>
<text x="52.6" y="49.1">GND</text>
<text x="84.3" y="49.1">GND</text>
<text x="99.1" y="48.2">LED</text>
<text x="119.6" y="49.6">1nF</text>
<text x="134.1" y="48.9">Open</text>
<text x="246.9" y="49.6">Short</text>
<text x="42.4" y="56.7">GND</text>
<text x="65.3" y="56.7">GND</text>
<text x="93.2" y="55.5">GND</text>
<text x="119.4" y="56">GND</text>
<text x="154" y="57.8">U3E</text>
<text x="246.4" y="55.5">R5</text>
<text x="246.4" y="58">3.3k</text>
<text x="238.5" y="63.1">TP5</text>
<text x="238.8" y="65.6">TP6</text>
<text x="154" y="69.2">U3F</text>
<text x="238.8" y="70.5">TP7</text>
<text x="272.8" y="72">C7</text>
<text x="31.4" y="75.5">VCC</text>
<text x="238.8" y="73.3">TP8</text>
<text x="254.5" y="76">TP11</text>
<text x="254.5" y="73.8">TP10</text>
<text x="273.1" y="74">Open</text>
<text x="38.6" y="83.2">U3G</text>
<text x="246.9" y="78.8">R6</text>
<text x="246.9" y="81.4">Short</text>
<text x="254.7" y="78.1">TP9</text>
<text x="271.5" y="81.4">GND</text>
<text x="20.3" y="88.5">0.1uF</text>
<text x="20.8" y="85.4">C12</text>
<text x="37.7" y="88.7" transform="rotate(-90 37.7 88.7)">VCC</text>
<text x="246.1" y="87.7">GND</text>
<text x="20.3" y="94.1">GND</text>
<text x="33.5" y="92.3">74HC14</text>
<text x="37.7" y="98" transform="rotate(-90 37.7 98)">GND</text>
<text x="121.1" y="97.4">Conn_01x04</text>
<text x="125.2" y="99.9">J11</text>
<text x="148.1" y="103">VEE</text>
<text x="184.2" y="106.3">J5 J6</text>
<text x="121.9" y="113.9">J3</text>
<text x="125.9" y="113.9">J4</text>
<text x="154.5" y="113.5" transform="rotate(-90 154.5 113.5)">V-</text>
<text x="160.9" y="109.6">C11</text>
<text x="151.3" y="117.7">+</text>
<text x="154.5" y="118" transform="rotate(-90 154.5 118)">V+</text>
<text x="157.9" y="118">U1</text>
<text x="174.5" y="118.7">Conn_01x07</text>
<text x="187.4" y="118.7">Conn_01x07</text>
<text x="236.2" y="115.2">J9</text>
<text x="236.2" y="117.7">Conn_01x02_Pin</text>
<text x="55" y="122.8">Conn_01x03_Pin</text>
<text x="61.7" y="120.2">J2</text>
<text x="64.7" y="124.2">1</text>
<text x="228.8" y="120.2">GND</text>
<text x="76.2" y="126.6">GND</text>
<text x="112.3" y="126.3">Conn_01x07</text>
<text x="126.4" y="126.3">Conn_01x07</text>
<text x="148.2" y="127.4">VCC</text>
<text x="158.3" y="127.6">C10</text>
<text x="166.6" y="126.6">GND</text>
<text x="177" y="143.6">TestPoint</text>
<text x="145.6" y="147.3" transform="rotate(-90 145.6 147.3)">J8 J7</text>
<text x="158.1" y="144.4" transform="rotate(-90 158.1 144.4)">Conn_01x07</text>
<text x="179.8" y="146.2">TP1</text>
<text x="141.2" y="160.9">GND</text>
<text x="158.1" y="157" transform="rotate(-90 158.1 157)">Conn_01x07</text>
<text x="179.6" y="158.3">GND</text>
<text x="20.9" y="164.7">VDC</text>
<text x="35" y="164.7">VEE</text>
<text x="24.6" y="172.8">PWR_FLAG</text>
<text x="38.6" y="172.8">PWR_FLAG</text>
<text x="24.4" y="177.6">PWR_FLAG</text>
<text x="57.2" y="178.7">H1</text>
<text x="78.7" y="178.7">H3</text>
<text x="57.2" y="181.2">MountingHole</text>
<text x="57.2" y="185">H2</text>
<text x="78.7" y="181.2">MountingHole</text>
<text x="78.7" y="185">H4</text>
<text x="20.8" y="186.3">GND</text>
<text x="57.2" y="187.6">MountingHole</text>
<text x="78.7" y="187.6">MountingHole</text>
</g>
<g font-size="1.8" fill="#a90000">
<text x="126.9" y="27.7">1</text>
<text x="138.4" y="27.7">2</text>
<text x="149.8" y="27.7">3</text>
<text x="161.2" y="27.7">4</text>
<text x="30.4" y="34">1</text>
<text x="60.3" y="30.2">3</text>
<text x="73" y="30.2">2</text>
<text x="30.4" y="36.6">2</text>
<text x="67.1" y="37.5" transform="rotate(-90 67.1 37.5)">1</text>
<text x="149.8" y="39.1">5</text>
<text x="161.2" y="39.1">6</text>
<text x="149.8" y="49.3">9</text>
<text x="161.2" y="49.3">8</text>
<text x="149.2" y="60.7">11</text>
<text x="160.6" y="60.7">10</text>
<text x="149.2" y="72.1">13</text>
<text x="160.6" y="72.1">12</text>
<text x="36.6" y="82.6" transform="rotate(-90 36.6 82.6)">14</text>
<text x="122.9" y="90.2" transform="rotate(-90 122.9 90.2)">1</text>
<text x="125.5" y="90.2" transform="rotate(-90 125.5 90.2)">2</text>
<text x="128" y="90.2" transform="rotate(-90 128 90.2)">3</text>
<text x="130.6" y="90.2" transform="rotate(-90 130.6 90.2)">4</text>
<text x="177.7" y="98.8">1</text>
<text x="177.7" y="101.3">2</text>
<text x="194.2" y="98.8">1</text>
<text x="194.2" y="101.3">2</text>
<text x="36.6" y="102.3" transform="rotate(-90 36.6 102.3)">7</text>
<text x="115.5" y="106.4">1</text>
<text x="133.3" y="106.4">1</text>
<text x="177.7" y="103.9">3</text>
<text x="177.7" y="106.4">4</text>
<text x="194.2" y="103.9">3</text>
<text x="194.2" y="106.4">4</text>
<text x="115.5" y="109">2</text>
<text x="115.5" y="111.5">3</text>
<text x="133.3" y="109">2</text>
<text x="133.3" y="111.5">3</text>
<text x="149.2" y="111.5">2</text>
<text x="153.4" y="109.3" transform="rotate(-90 153.4 109.3)">4</text>
<text x="156" y="109.9" transform="rotate(-90 156 109.9)">1</text>
<text x="158.5" y="110.6" transform="rotate(-90 158.5 110.6)">5</text>
<text x="177.7" y="109">5</text>
<text x="177.7" y="111.5">6</text>
<text x="194.2" y="109">5</text>
<text x="194.2" y="111.5">6</text>
<text x="115.5" y="114">4</text>
<text x="115.5" y="116.6">5</text>
<text x="115.5" y="119.1">6</text>
<text x="133.3" y="114">4</text>
<text x="133.3" y="116.6">5</text>
<text x="133.3" y="119.1">6</text>
<text x="149.2" y="116.6">3</text>
<text x="161.9" y="114">6</text>
<text x="177.7" y="114">7</text>
<text x="194.2" y="114">7</text>
<text x="231.1" y="114">1</text>
<text x="231.1" y="116.6">2</text>
<text x="115.5" y="121.7">7</text>
<text x="133.3" y="121.7">7</text>
<text x="153.4" y="120.7" transform="rotate(-90 153.4 120.7)">7</text>
<text x="64.7" y="126.7">2</text>
<text x="64.7" y="129.3">3</text>
<text x="138.2" y="137.2" transform="rotate(-90 138.2 137.2)">1</text>
<text x="140.7" y="137.2" transform="rotate(-90 140.7 137.2)">2</text>
<text x="143.3" y="137.2" transform="rotate(-90 143.3 137.2)">3</text>
<text x="145.8" y="137.2" transform="rotate(-90 145.8 137.2)">4</text>
<text x="148.3" y="137.2" transform="rotate(-90 148.3 137.2)">5</text>
<text x="150.9" y="137.2" transform="rotate(-90 150.9 137.2)">6</text>
<text x="153.4" y="137.2" transform="rotate(-90 153.4 137.2)">7</text>
<text x="138.2" y="153.7" transform="rotate(-90 138.2 153.7)">1</text>
<text x="140.7" y="153.7" transform="rotate(-90 140.7 153.7)">2</text>
<text x="143.3" y="153.7" transform="rotate(-90 143.3 153.7)">3</text>
<text x="145.8" y="153.7" transform="rotate(-90 145.8 153.7)">4</text>
<text x="148.3" y="153.7" transform="rotate(-90 148.3 153.7)">5</text>
<text x="150.9" y="153.7" transform="rotate(-90 150.9 153.7)">6</text>
<text x="153.4" y="153.7" transform="rotate(-90 153.4 153.7)">7</text>
</g>
<g font-size="1.8" fill="#0f0f0f">
<text x="167.6" y="27.6">VSQR</text>
<text x="224.8" y="40.3">VCC</text>
<text x="224.8" y="45.4">VEE</text>
<text x="179.1" y="51.7">VSQR</text>
<text x="274.3" y="67">VS</text>
<text x="124.1" y="83.2" transform="rotate(-90 124.1 83.2)">VCC</text>
<text x="125.4" y="86.4" transform="rotate(-90 125.4 86.4)">VSQR</text>
<text x="127.9" y="86.4" transform="rotate(-90 127.9 86.4)">VS</text>
<text x="130.5" y="86.4" transform="rotate(-90 130.5 86.4)">VEE</text>
<text x="94" y="106.3">VIN+</text>
<text x="94" y="108.9">VS</text>
<text x="205.7" y="114">VO</text>
<text x="226.1" y="114">VO</text>
<text x="69.8" y="124.1">VIN+</text>
<text x="94" y="124.1">VS</text>
<text x="94" y="121.6">VIN-</text>
<text x="69.8" y="129.2">VIN-</text>
</g>
<g font-size=".7" fill="#006464">
<text x="156.7" y="114.1" transform="rotate(-90 156.7 114.1)">NULL</text>
<text x="159.2" y="115.4" transform="rotate(-90 159.2 115.4)">NULL</text>
</g>
</svg>
